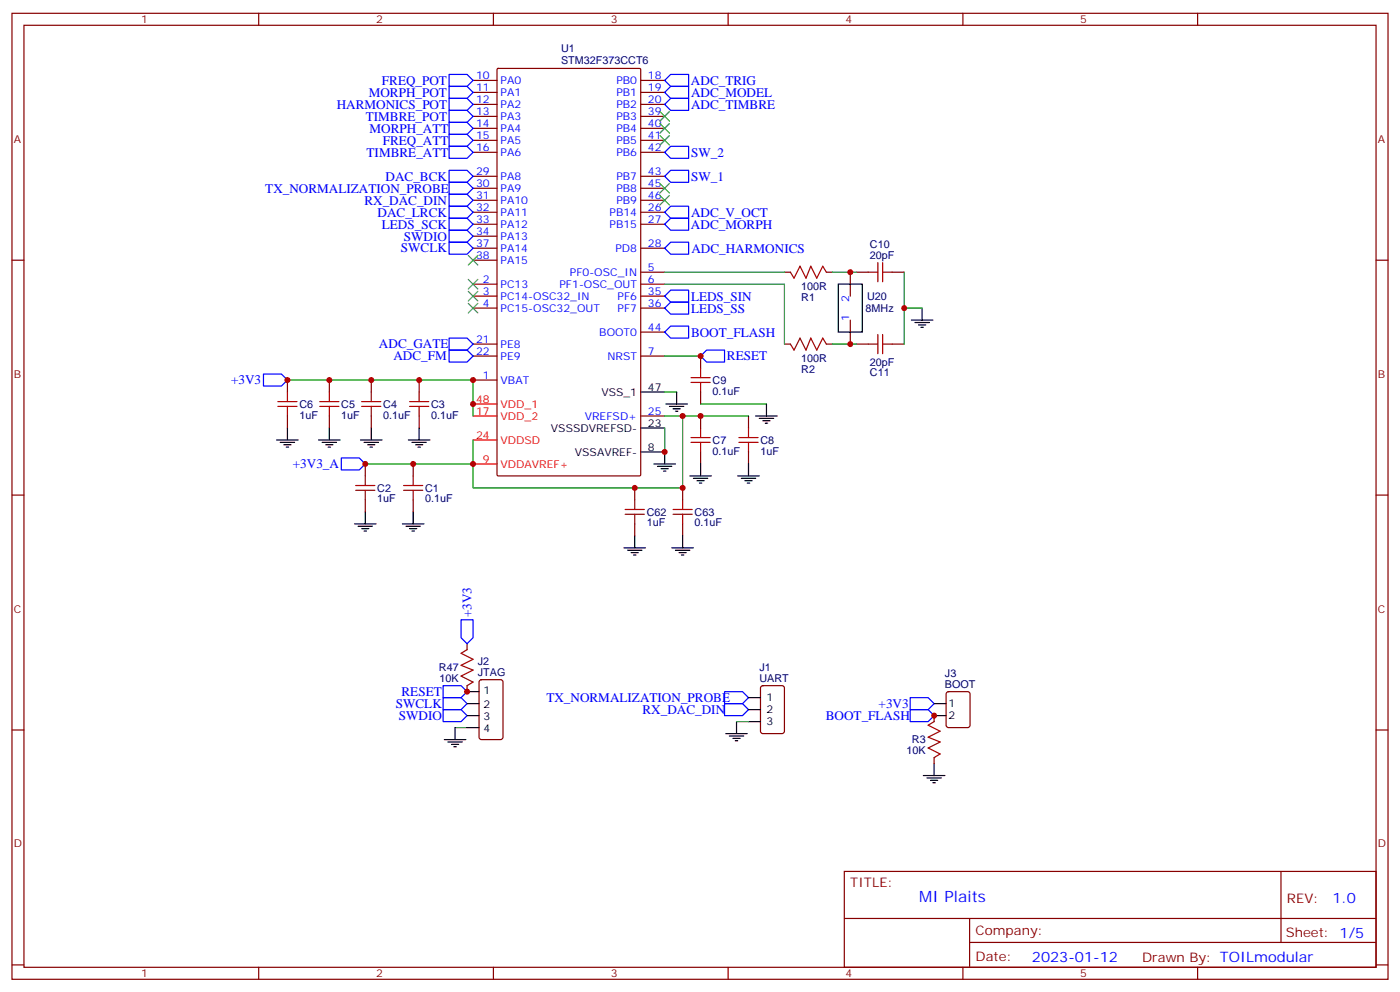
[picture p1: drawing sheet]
<svg xmlns="http://www.w3.org/2000/svg" width="412mm" height="292mm" viewBox="0 0 412 292" stroke-linecap="round" stroke-linejoin="round" font-family="sans-serif">
<g fill="none" stroke="#870000" stroke-width=".35">
<path d="M3.5 3.9h405.4v284.4h-405.4zM7.1 7.4h398.2v277.3h-398.2zM76.2 3.9v3.5M145.3 3.9v3.5M214.5 3.9v3.5M283.6 3.9v3.5M352.8 3.9v3.5M139.3 37.8h7.1M139.3 34.3h7.1M139.3 30.7h7.1M139.3 27.2h7.1M139.3 23.7h7.1"/>
<path d="M146.5 20.3l.3-.2h41.6l.3 .2v119.4l-.2 .3-41.7 .1-.3-.2zM188.7 37.8h7.1M188.7 34.3h7.1M188.7 30.7h7.1M188.7 27.2h7.1M188.7 23.7h7.1M139.3 58.9h7.1M139.3 55.4h7.1M139.3 51.9h7.1M139.3 44.8h7.1M139.3 41.3h7.1M188.7 58.9h7.1"/>
<path d="M188.7 55.4h7.1M188.7 51.9h7.1M188.7 44.8h7.1M188.7 41.3h7.1M3.5 76.6h3.6M139.3 76.6h7.1M139.3 73.1h7.1M139.3 66h7.1M139.3 62.5h7.1M139.3 69.5h7.1M188.7 73.1h7.1M188.7 66h7.1"/>
<path d="M188.7 62.5h7.1M405.3 76.6h3.6M139.3 90.7h7.1M139.3 87.2h7.1M139.3 83.6h7.1M188.7 90.7h7.1M188.7 87.2h7.1M188.7 83.6h7.1M188.7 80.1h7.1M188.7 97.8h7.1M231.1 80.1h1.7M243.4 80.1h1.8"/>
<path d="M250.5 80.1v7.1M250.5 94.2v7.1M252.2 80.1h3.6M262.8 80.1h3.5M84.7 111.9v3.5M97 111.9v3.5M109.4 111.9v3.5M123.5 111.9v3.5M139.3 104.8h7.1M139.3 101.3h7.1M139.3 111.9h7.1M188.7 104.8h7.1"/>
<path d="M206.4 104.8v3.5M206.4 115.4v3.5M231.1 101.3h1.7M243.4 101.3h1.8M252.2 101.3h3.6M262.8 101.3h3.5M84.7 122.4v3.6M97 122.4v3.6M107.6 136.6v3.5M109.4 122.4v3.6M121.7 136.6v3.5M123.5 122.4v3.6"/>
<path d="M188.7 122.4h7.1M206.4 122.4v3.6M206.4 133v3.6M220.5 122.4v3.6M220.5 133v3.6M3.5 145.7h3.6M107.6 147.1v3.6M121.7 147.1v3.6M187 143.6v3.5M187 154.2v3.5M201.1 143.6v3.5M201.1 154.2v3.5"/>
<path d="M405.3 145.7h3.6M137.6 189.5v1.7M3.5 214.9h3.6M137.6 201.8v1.8M141.3 200.3l.5-.2h5.7l.6 .4 .1 16.5-.5 .6-5.9 .1-.6-.5-.1-16.4zM224.2 202l.5-.2h5.7l.6 .5 .1 12.9-.5 .7h-5.9l-.6-.4-.1-13zM275.2 210.6v1.8M278.9 203.8l.5-.2h5.6l.7 .4 .1 9.5-.5 .6-5.9 .1-.7-.5v-9.4zM405.3 214.9h3.6M275.2 223v1.8M248.7 256.5h156.6v28.2h-156.6zM377.3 256.5v20.9"/>
<path d="M248.7 270.4h156.5M285.6 277.4h119.6M285.6 270.4v14.1M3.5 284h3.6M76.2 284.7v3.6M145.3 284.7v3.6M214.5 284.7v3.6M283.6 284.7v3.6M352.8 284.7v3.6M405.3 284h3.6"/>
</g>
<g fill="none" stroke="#000" stroke-width=".35">
<path d="M246.9 83.6h7.1v14.2h-7.1zM268.5 94.2h6.3M269.5 94.9h4.3M270.6 95.6h2.1M271.3 96.3h.7M271.6 90.7v3.5M188.7 115.4h7.1M196.1 118.9h6.4M197.2 119.6h4.2M199.3 115.4v3.5M225.8 118.9v3.5M81.5 129.5h6.3"/>
<path d="M82.5 130.2h4.3M83.6 130.9h2.1M84.3 131.6h.7M84.7 126v3.5M93.8 129.5h6.4M94.9 130.2h4.2M96 130.9h2.1M96.7 131.6h.7M97 126v3.5M106.2 129.5h6.3M107.2 130.2h4.3M108.3 130.9h2.1"/>
<path d="M109 131.6h.7M109.4 126v3.5M120.3 129.5h6.3M121.4 130.2h4.2M122.4 130.9h2.1M123.1 131.6h.7M123.5 126v3.5M188.7 126h7.1M188.7 133h7.1v3.6M192.6 136.6h6.4M193.7 137.3h4.2M194.7 138h2.1"/>
<path d="M195.4 138.7h.7M198.3 120.3h2.1M199 121h.7M206.4 136.6v3.5M220.5 136.6v3.5M222.6 122.4h6.4M223.7 123.2h4.2M224.7 123.9h2.1M225.4 124.6h.7M104.4 154.2h6.4M105.5 154.9h4.2M106.5 155.6h2.2"/>
<path d="M107.2 156.3h.7M107.6 150.7v3.5M118.5 154.2h6.4M119.6 154.9h4.2M120.6 155.6h2.2M121.4 156.3h.7M121.7 150.7v3.5M187 157.7v3.6M201.1 157.7v3.6M203.2 140.1h6.3M204.3 140.8h4.2M205.3 141.5h2.1"/>
<path d="M206 142.2h.7M217.3 140.1h6.4M218.4 140.8h4.2M219.4 141.5h2.1M220.1 142.2h.7M183.8 161.3h6.3M184.9 162h4.2M185.9 162.7h2.1M186.6 163.4h.7M197.9 161.3h6.4M199 162h4.2M200 162.7h2.1"/>
<path d="M200.7 163.4h.7M130.9 217.7h6.3M131.9 218.4h4.3M133 219.1h2.1M133.7 219.8h.7M134.1 214.2v3.5M137.6 203.6h3.5M137.6 207.1h3.5M137.6 210.6h3.5M137.6 214.2h3.5M213.8 215.9h6.3M214.8 216.6h4.3"/>
<path d="M215.9 217.3h2.1M216.6 218.1h.7M217 212.4v3.5M220.5 212.4h3.5M220.5 205.4h3.5M220.5 208.9h3.5M275.2 207.1h3.5M275.2 210.6h3.5M272 228.3h6.3M273 229h4.3M274.1 229.7h2.1M274.8 230.4h.7"/>
<path d="M275.2 224.8v3.5"/>
</g>
<path d="M139.3 118.9h7.1M139.3 129.5h7.1M139.3 136.6h7.1M139.3 122.4h7.1" fill="none" stroke="#f00" stroke-width=".35"/>
<g fill="none" stroke="#a10000" stroke-width=".35">
<path d="M258.6 77.3v5.6M260 77.3v5.6M232.8 80.1l1.1 1.8 1.8-3.5 1.7 3.5 1.4-3.5 1.8 3.5 1.8-3.5 1 1.7M255.8 80.1h2.8M258.6 98.5v5.6M260 80.1h2.8M260 98.5v5.6M81.8 119.6h5.7M81.8 118.2h5.7M84.7 115.4v2.8M84.7 119.6v2.8M94.2 119.6h5.6"/>
<path d="M94.2 118.2h5.6M97 115.4v2.8M97 119.6v2.8M106.5 119.6h5.7M106.5 118.2h5.7M109.4 115.4v2.8M109.4 119.6v2.8M120.6 119.6h5.7M120.6 118.2h5.7M123.5 115.4v2.8M123.5 119.6v2.8M203.6 111.2h5.6"/>
<path d="M203.6 112.6h5.6M206.4 108.3v2.9M206.4 112.6v2.8M232.8 101.3l1.1 1.7 1.8-3.5 1.7 3.5 1.4-3.5 1.8 3.5 1.8-3.5 1 1.8M255.8 101.3h2.8M260 101.3h2.8M203.6 130.2h5.6M203.6 128.8h5.6M206.4 126v2.8M206.4 130.2v2.8M217.7 130.2h5.6M217.7 128.8h5.6"/>
<path d="M220.5 126v2.8M220.5 130.2v2.8M104.8 142.9h5.6M104.8 144.3h5.6M107.6 140.1v2.8M107.6 144.3v2.8M118.9 142.9h5.6M118.9 144.3h5.6M121.7 140.1v2.8M121.7 144.3v2.8M184.1 150h5.7M184.1 151.4h5.7"/>
<path d="M187 147.1v2.9M187 151.4v2.8M198.3 150h5.6M198.3 151.4h5.6M201.1 147.1v2.9M201.1 151.4v2.8M137.6 191.2l-1.8 1.1 3.5 1.8-3.5 1.7 3.5 1.4-3.5 1.8 3.5 1.8-1.7 1M275.2 212.4l-1.8 1.1 3.5 1.7-3.5 1.8 3.5 1.4-3.5 1.8 3.5 1.7-1.7 1.1"/>
</g>
<g fill="none" stroke="#00f" stroke-width=".35">
<path d="M132.3 21.9h5.3l1.7 1.8-1.7 1.7h-5.3zM132.3 25.4h5.3l1.7 1.8-1.7 1.8h-5.3zM132.3 29h5.3l1.7 1.7-1.7 1.8h-5.3zM132.3 32.5h5.3l1.7 1.8-1.7 1.7h-5.3zM132.3 36h5.3l1.7 1.8-1.7 1.7h-5.3zM132.3 39.5h5.3l1.7 1.8-1.7 1.8h-5.3zM195.8 23.7l1.8-1.8h5.2v3.5h-5.2zM197.6 25.4h5.2v3.6h-5.2l-1.8-1.8zM197.6 29h5.2v3.5h-5.2l-1.8-1.8zM132.3 43.1h5.3l1.7 1.7-1.7 1.8h-5.3zM132.3 50.1h5.3l1.7 1.8-1.7 1.8h-5.3zM132.3 53.7h5.3l1.7 1.7-1.7 1.8h-5.3z"/>
<path d="M132.3 57.2h5.3l1.7 1.7-1.7 1.8h-5.3zM195.8 44.8l1.8-1.7h5.2v3.5h-5.2zM197.6 50.1h5.2v3.6h-5.2l-1.8-1.8zM132.3 60.7h5.3l1.7 1.8-1.7 1.7h-5.3zM132.3 64.2h5.3l1.7 1.8-1.7 1.8h-5.3zM132.3 67.8h5.3l1.7 1.7-1.7 1.8h-5.3zM132.3 71.3h5.3l1.7 1.8-1.7 1.7h-5.3zM195.8 73.1l1.8-1.8h5.2v3.5h-5.2zM195.8 62.5l1.8-1.8h5.2v3.5h-5.2zM195.8 66l1.8-1.8h5.2v3.6h-5.2zM132.3 99.5h5.3l1.7 1.8-1.7 1.7h-5.3zM195.8 87.2l1.8-1.8h5.2v3.5h-5.2z"/>
<path d="M195.8 90.7l1.8-1.8h5.2v3.6h-5.2zM195.8 97.8l1.8-1.8h5.2v3.5h-5.2zM77.6 110.1h5.3l1.8 1.8-1.8 1.7h-5.3zM132.3 103h5.3l1.7 1.8-1.7 1.8h-5.3zM206.4 104.8l1.7-1.8h5.3v3.6h-5.3zM100.5 134.8h5.3l1.8 1.8-1.8 1.7h-5.3zM135.8 182.4h3.5v5.3l-1.7 1.8-1.8-1.8zM130.5 205.4h5.3l1.8 1.7-1.8 1.8h-5.3zM130.5 208.9h5.3l1.8 1.7-1.8 1.8h-5.3zM130.5 201.8h5.3l1.8 1.8-1.8 1.8h-5.3zM213.4 203.6h5.3l1.8 1.8-1.8 1.7h-5.3zM213.4 207.1h5.3l1.8 1.8-1.8 1.7h-5.3z"/>
<path d="M268.1 205.4h5.3l1.8 1.7-1.8 1.8h-5.3zM268.1 208.9h5.3l1.8 1.7-1.8 1.8h-5.3z"/>
</g>
<g fill="none" stroke="#008700" stroke-width=".35">
<path d="M195.8 83.6h35.3v17.7M195.8 80.1h35.3M245.2 80.1h7M266.3 80.1v21.2M266.3 90.7h5.3M84.7 111.9h54.6v10.5M195.8 115.4h3.5M195.8 104.8h10.6M206.4 118.9h19.4M245.2 101.3h7M107.6 136.6h31.7M195.8 122.4h24.7"/>
<path d="M195.8 126v7M201.1 122.4v21.2h-61.8v-14.1M134.1 214.2h3.5M217 212.4h3.5"/>
</g>
<g fill="none" stroke="#3c3" stroke-width=".35">
<path d="M194.4 32.8l2.8 2.9M194.4 36.4l2.8 2.8M194.4 39.9l2.8 2.8M197.2 32.8l-2.8 2.9M197.2 36.4l-2.8 2.8M197.2 39.9l-2.8 2.8M194.4 54l2.8 2.8M194.4 57.5l2.8 2.9M197.2 54l-2.8 2.8M197.2 57.5l-2.8 2.9M137.9 75.2l2.9 2.8M140.8 75.2l-2.9 2.8"/>
<path d="M137.9 82.2l2.9 2.9M137.9 85.8l2.9 2.8M137.9 89.3l2.9 2.8M140.8 82.2l-2.9 2.9M140.8 85.8l-2.9 2.8M140.8 89.3l-2.9 2.8"/>
</g>
<g fill="#c00">
<circle cx="107.6" cy="136.6" r=".88"/>
<circle cx="121.7" cy="136.6" r=".88"/>
<circle cx="139.3" cy="118.9" r=".88"/>
<circle cx="139.3" cy="111.9" r=".88"/>
<circle cx="123.5" cy="111.9" r=".88"/>
<circle cx="109.4" cy="111.9" r=".88"/>
<circle cx="97" cy="111.9" r=".88"/>
<circle cx="84.7" cy="111.9" r=".88"/>
<circle cx="201.1" cy="122.4" r=".88"/>
<circle cx="206.4" cy="122.4" r=".88"/>
<circle cx="195.8" cy="133" r=".88"/>
<circle cx="206.4" cy="104.8" r=".88"/>
<circle cx="266.3" cy="90.7" r=".88"/>
<circle cx="250.5" cy="101.3" r=".88"/>
<circle cx="250.5" cy="80.1" r=".88"/>
<circle cx="139.3" cy="136.6" r=".88"/>
<circle cx="187" cy="143.6" r=".88"/>
<circle cx="201.1" cy="143.6" r=".88"/>
<circle cx="137.6" cy="203.6" r=".88"/>
<circle cx="275.2" cy="210.6" r=".88"/>
</g>
<text font-size="4.6" fill="#00f" x="270.8" y="265.5">MI Plaits</text>
<g font-size="4.2" fill="#00f">
<text x="392.5" y="265.8">1.0</text>
<text x="304" y="283.1">2023-01-12</text>
</g>
<g font-size="3.9" fill="#00f">
<text x="108.6" y="28.4">MORPH_POT</text>
<text x="112.5" y="24.9">FREQ_POT</text>
<text x="203.5" y="25">ADC_TRIG</text>
<text x="203.6" y="28.5">ADC_MODEL</text>
<text x="99.2" y="32">HARMONICS_POT</text>
<text x="107.8" y="35.5">TIMBRE_POT</text>
<text x="203.6" y="32">ADC_TIMBRE</text>
<text x="108.8" y="39.1">MORPH_ATT</text>
<text x="108" y="46.1">TIMBRE_ATT</text>
<text x="112.7" y="42.6">FREQ_ATT</text>
<text x="203.6" y="46.1">SW_2</text>
<text x="113.6" y="53.2">DAC_BCK</text>
<text x="203.6" y="53.2">SW_1</text>
<text x="78.2" y="56.7">TX_NORMALIZATION_PROBE</text>
<text x="107.3" y="60.2">RX_DAC_DIN</text>
<text x="111.2" y="63.7">DAC_LRCK</text>
<text x="203.6" y="63.8">ADC_V_OCT</text>
<text x="112.5" y="67.3">LEDS_SCK</text>
<text x="118.9" y="70.8">SWDIO</text>
<text x="203.5" y="67.3">ADC_MORPH</text>
<text x="118.1" y="74.3">SWCLK</text>
<text x="203.7" y="74.4">ADC_HARMONICS</text>
<text x="203.6" y="88.5">LEDS_SIN</text>
<text x="203.6" y="92">LEDS_SS</text>
<text x="203.6" y="99.1">BOOT_FLASH</text>
<text x="111.6" y="102.5">ADC_GATE</text>
<text x="115.9" y="106.1">ADC_FM</text>
<text x="214.1" y="106.1">RESET</text>
<text x="68.1" y="113.1">+3V3</text>
<text x="86.3" y="137.8">+3V3_A</text>
<text x="138.9" y="181.7" transform="rotate(-90 138.9 181.7)">+3V3</text>
<text x="116.6" y="208.3">SWCLK</text>
<text x="118.3" y="204.8">RESET</text>
<text x="160.9" y="206.6">TX_NORMALIZATION_PROBE</text>
<text x="258.8" y="208.3">+3V3</text>
<text x="117.5" y="211.9">SWDIO</text>
<text x="189.3" y="210.2">RX_DAC_DIN</text>
<text x="243.3" y="211.8">BOOT_FLASH</text>
</g>
<g font-size="3.9" fill="#800">
<text x="250.5" y="261.1">TITLE:</text>
<text x="379.1" y="265.8">REV:</text>
<text x="287.4" y="275.3">Company:</text>
<text x="378.7" y="275.9">Sheet: 1/5</text>
<text x="287.4" y="283">Date:</text>
<text x="336.4" y="283.1">Drawn By: TOILmodular</text>
</g>
<g font-size="3.2" fill="#800">
<text x="41.6" y="6.9">1</text>
<text x="110.8" y="6.9">2</text>
<text x="179.9" y="6.9">3</text>
<text x="249.1" y="6.9">4</text>
<text x="318.2" y="6.9">5</text>
<text x="4.1" y="42">A</text>
<text x="405.9" y="42">A</text>
<text x="4.1" y="111.2">B</text>
<text x="405.9" y="111.2">B</text>
<text x="4.1" y="180.3">C</text>
<text x="405.9" y="180.3">C</text>
<text x="4.1" y="249.4">D</text>
<text x="405.9" y="249.4">D</text>
<text x="41.6" y="287.7">1</text>
<text x="110.8" y="287.7">2</text>
<text x="179.9" y="287.7">3</text>
<text x="249.1" y="287.7">4</text>
<text x="318.2" y="287.7">5</text>
</g>
<g font-size="3.2" fill="#000080">
<text x="165.3" y="15.4">U1</text>
<text x="165.3" y="18.8">STM32F373CCT6</text>
<text x="256.3" y="76.2">20pF</text>
<text x="256.3" y="73.1">C10</text>
<text x="236" y="85.4">100R</text>
<text x="236" y="88.6">R1</text>
<text x="255.4" y="88.3">U20</text>
<text x="255" y="91.8">8MHz</text>
<text x="236" y="106.6">100R</text>
<text x="256.3" y="107.6">20pF</text>
<text x="209.9" y="113">C9</text>
<text x="236" y="109.7">R2</text>
<text x="256.3" y="110.8">C11</text>
<text x="209.9" y="116.2">0.1uF</text>
<text x="88.2" y="123.2">1uF</text>
<text x="88.2" y="120">C6</text>
<text x="100.5" y="123.2">1uF</text>
<text x="100.5" y="120">C5</text>
<text x="112.9" y="123.2">0.1uF</text>
<text x="112.9" y="120">C4</text>
<text x="127" y="123.2">0.1uF</text>
<text x="127" y="120">C3</text>
<text x="209.9" y="130.6">C7</text>
<text x="224" y="130.6">C8</text>
<text x="209.9" y="133.8">0.1uF</text>
<text x="224" y="133.8">1uF</text>
<text x="111.1" y="147.9">1uF</text>
<text x="111.1" y="144.7">C2</text>
<text x="125.2" y="147.9">0.1uF</text>
<text x="125.2" y="144.7">C1</text>
<text x="190.5" y="155">1uF</text>
<text x="190.5" y="151.8">C62</text>
<text x="204.6" y="155">0.1uF</text>
<text x="204.6" y="151.8">C63</text>
<text x="129.3" y="197.7">R47</text>
<text x="140.8" y="195.8">J2</text>
<text x="223.7" y="197.6">J1</text>
<text x="129.5" y="200.8">10K</text>
<text x="140.8" y="199">JTAG</text>
<text x="223.7" y="200.8">UART</text>
<text x="278.4" y="202.5">BOOT</text>
<text x="278.4" y="199.4">J3</text>
<text x="267" y="222">10K</text>
<text x="268.6" y="218.8">R3</text>
</g>
<g font-size="3.2" fill="#00f">
<text x="140.3" y="23.3">10</text>
<text x="190.9" y="23.3">18</text>
<text x="140.3" y="26.8">11</text>
<text x="147.5" y="28.3">PA1</text>
<text x="147.5" y="24.7">PA0</text>
<text x="181.6" y="28.3">PB1</text>
<text x="181.6" y="24.7">PB0</text>
<text x="190.9" y="26.8">19</text>
<text x="140.3" y="33.9">13</text>
<text x="140.3" y="30.4">12</text>
<text x="147.5" y="35.3">PA3</text>
<text x="147.5" y="31.8">PA2</text>
<text x="181.6" y="35.3">PB3</text>
<text x="181.6" y="31.8">PB2</text>
<text x="190.9" y="33.9">39</text>
<text x="190.9" y="30.4">20</text>
<text x="140.3" y="41">15</text>
<text x="140.3" y="37.4">14</text>
<text x="147.5" y="38.8">PA4</text>
<text x="181.6" y="38.8">PB4</text>
<text x="190.9" y="41">41</text>
<text x="190.9" y="37.4">40</text>
<text x="140.3" y="44.5">16</text>
<text x="147.5" y="45.9">PA6</text>
<text x="147.5" y="42.4">PA5</text>
<text x="181.6" y="45.9">PB6</text>
<text x="181.6" y="42.4">PB5</text>
<text x="190.9" y="44.5">42</text>
<text x="140.3" y="51.5">29</text>
<text x="147.5" y="53">PA8</text>
<text x="181.6" y="53">PB7</text>
<text x="190.9" y="51.5">43</text>
<text x="140.3" y="55.1">30</text>
<text x="140.3" y="58.6">31</text>
<text x="147.5" y="56.5">PA9</text>
<text x="181.6" y="56.5">PB8</text>
<text x="190.9" y="58.6">46</text>
<text x="190.9" y="55.1">45</text>
<text x="140.3" y="65.7">33</text>
<text x="140.3" y="62.1">32</text>
<text x="147.5" y="63.5">PA11</text>
<text x="147.5" y="60">PA10</text>
<text x="179.6" y="63.5">PB14</text>
<text x="181.6" y="60">PB9</text>
<text x="190.9" y="65.7">27</text>
<text x="190.9" y="62.1">26</text>
<text x="140.3" y="69.2">34</text>
<text x="147.5" y="70.6">PA13</text>
<text x="147.5" y="67.1">PA12</text>
<text x="179.6" y="67.1">PB15</text>
<text x="140.3" y="76.2">38</text>
<text x="140.3" y="72.7">37</text>
<text x="147.5" y="77.6">PA15</text>
<text x="147.5" y="74.1">PA14</text>
<text x="181.3" y="74.1">PD8</text>
<text x="190.9" y="72.7">28</text>
<text x="142.3" y="83.3">2</text>
<text x="167.9" y="81.2">PF0-OSC_IN</text>
<text x="190.9" y="83.3">6</text>
<text x="190.9" y="79.8">5</text>
<text x="142.3" y="86.8">3</text>
<text x="147.5" y="88.2">PC14-OSC32_IN</text>
<text x="147.5" y="84.7">PC13</text>
<text x="164.8" y="84.7">PF1-OSC_OUT</text>
<text x="181.9" y="88.2">PF6</text>
<text x="190.9" y="86.8">35</text>
<text x="250.1" y="88.9" transform="rotate(-90 250.1 88.9)">2</text>
<text x="142.3" y="90.3">4</text>
<text x="147.5" y="91.8">PC15-OSC32_OUT</text>
<text x="181.9" y="91.8">PF7</text>
<text x="190.9" y="90.3">36</text>
<text x="250.1" y="94.5" transform="rotate(-90 250.1 94.5)">1</text>
<text x="140.3" y="100.9">21</text>
<text x="176.5" y="98.8">BOOT0</text>
<text x="190.9" y="97.4">44</text>
<text x="140.3" y="104.5">22</text>
<text x="147.5" y="105.9">PE9</text>
<text x="147.5" y="102.3">PE8</text>
<text x="179" y="105.9">NRST</text>
<text x="190.9" y="104.5">7</text>
<text x="142.3" y="111.5">1</text>
<text x="147.5" y="112.9">VBAT</text>
<text x="172.3" y="123.5">VREFSD+</text>
<text x="190.9" y="122.1">25</text>
</g>
<g font-size="3.2" fill="#f00">
<text x="140.3" y="118.6">48</text>
<text x="147.5" y="120">VDD_1</text>
<text x="140.3" y="122.1">17</text>
<text x="147.5" y="123.5">VDD_2</text>
<text x="140.3" y="129.2">24</text>
<text x="147.5" y="130.6">VDDSD</text>
<text x="142.3" y="136.2">9</text>
<text x="147.5" y="137.6">VDDAVREF+</text>
</g>
<g font-size="3.2">
<text x="177.1" y="116.5">VSS_1</text>
<text x="190.9" y="115">47</text>
<text x="190.9" y="125.6">23</text>
<text x="162.3" y="127">VSSSDVREFSD-</text>
<text x="169.4" y="134.1">VSSAVREF-</text>
<text x="190.9" y="132.7">8</text>
<text x="142.4" y="204.3">1</text>
<text x="142.4" y="208.5">2</text>
<text x="225.8" y="206.4">1</text>
<text x="225.8" y="209.9">2</text>
<text x="279.4" y="208.2">1</text>
<text x="142.4" y="212.1">3</text>
<text x="142.4" y="215.6">4</text>
<text x="225.8" y="213.5">3</text>
<text x="279.4" y="211.7">2</text>
</g>
</svg>
